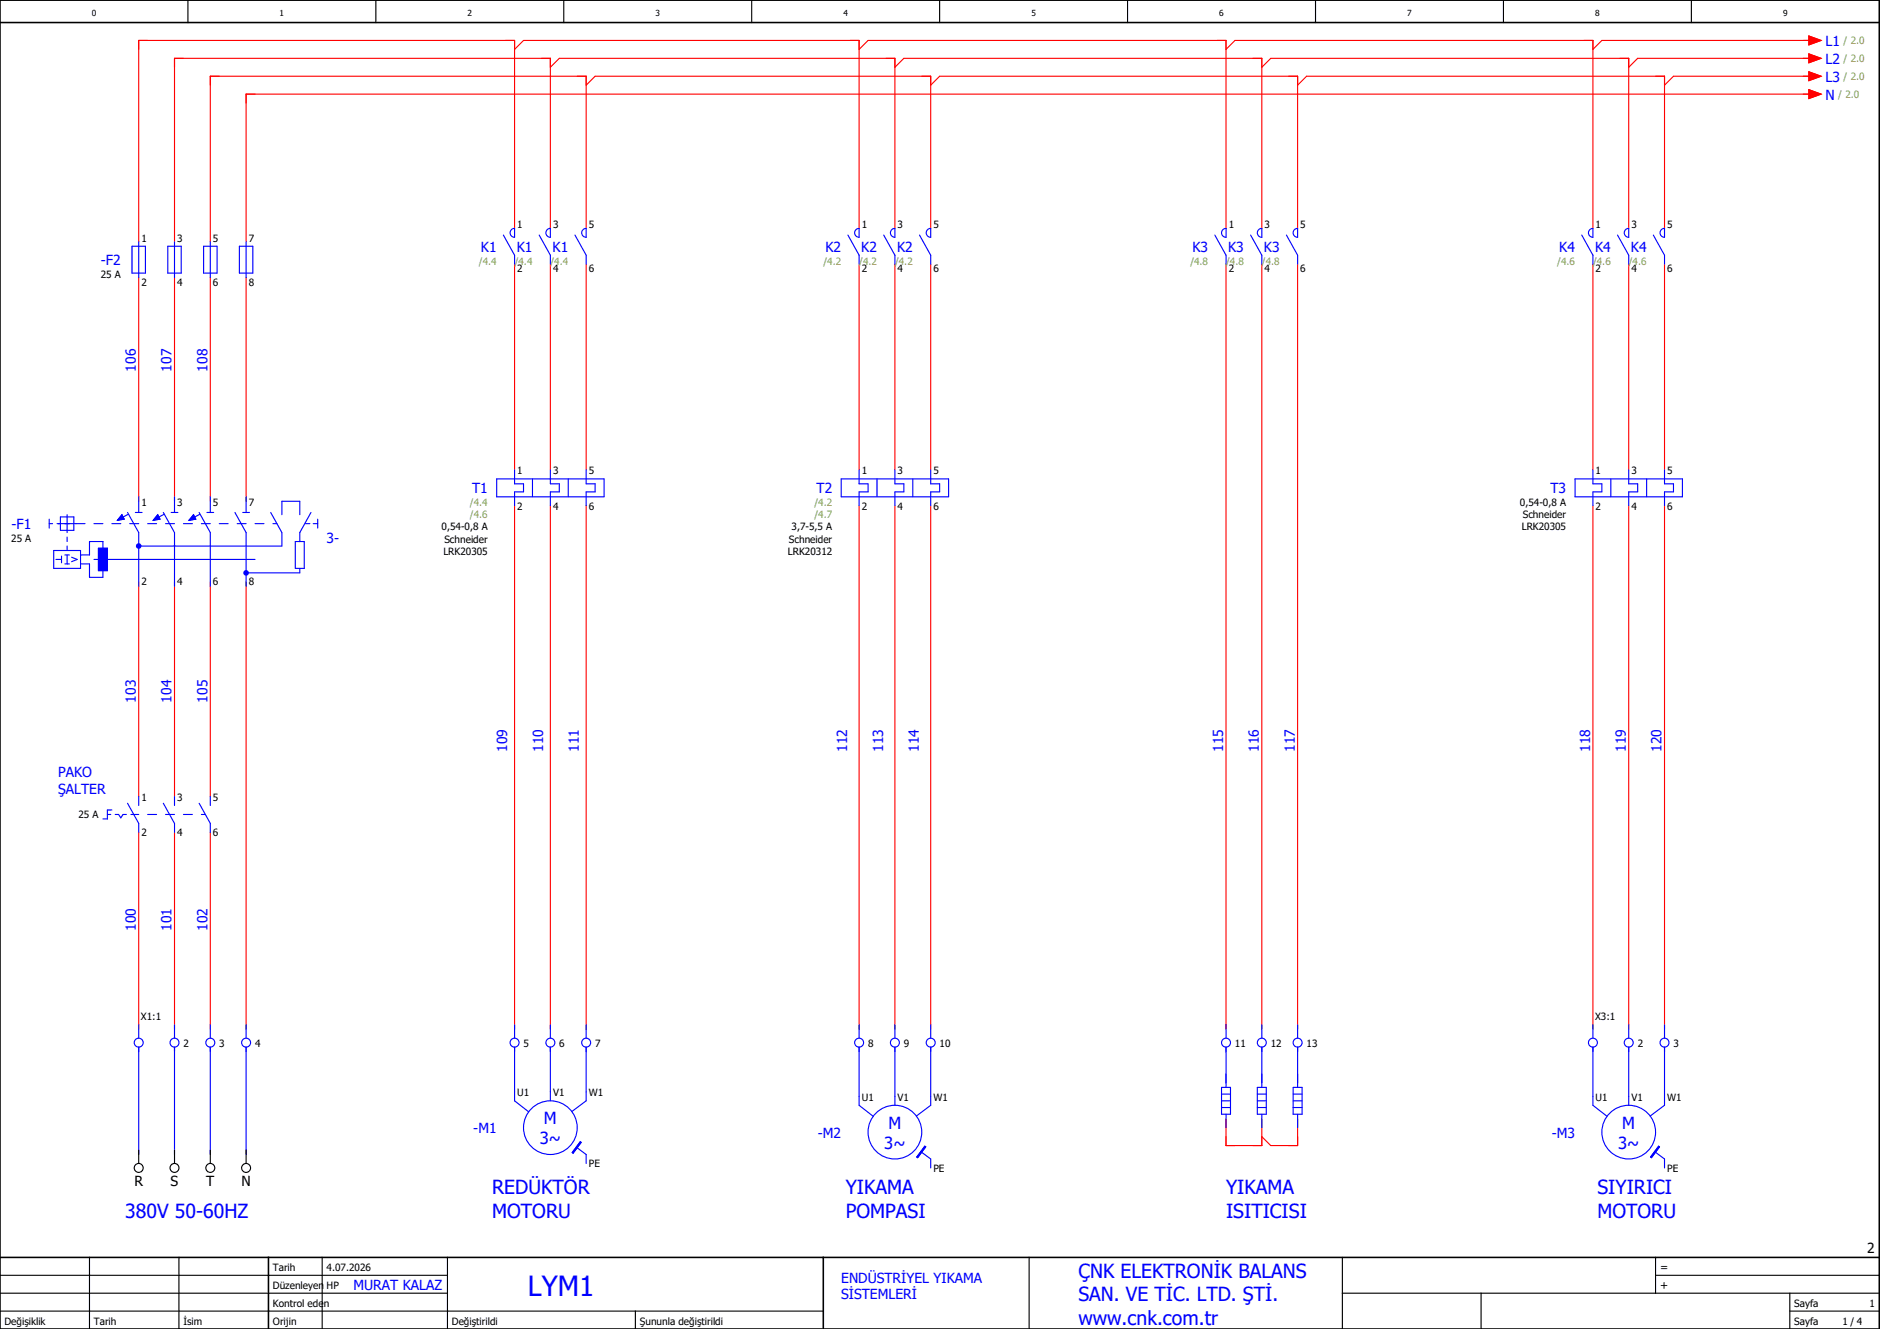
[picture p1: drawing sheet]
<svg xmlns="http://www.w3.org/2000/svg" width="420mm" height="297mm" viewBox="0 0 420 297" stroke-linecap="round" stroke-linejoin="round" font-family="sans-serif">
<g fill="none" stroke="#000" stroke-width=".25">
<path d="M42 0v5M84 0v5M126 0v5M168 0v5M210 0v5M252 0v5M294 0v5M336 0v5M378 0v5M0 293h184M0 289h100M0 285h100"/>
<path d="M20 281v16M40 281v16M72 281v16M100 281v16M142 293v4M230 281v16M300 289h120M300 281v16M331 289v8M370 285h50M370 281v8M400 293h20"/>
<path d="M400 289v8"/>
</g>
<path d="M0 5h420M0 0h420v297h-420zM0 281h420M60 281v16M184 281v16" fill="none" stroke="#000" stroke-width=".35"/>
<g fill="none" stroke="#f00" stroke-width=".25">
<path d="M115 11l2-2h75v42M123 15l2-2h75v38M131 19l2-2h75v34M192 11l2-2h80v42M200 15l2-2h80v38M208 19l2-2h80v34M274 11l2-2h80v42M282 15l2-2h80v38M290 19l2-2h80v34M405 9h-47l-2 2M405 13h-39l-2 2M405 17h-31l-2 2"/>
<path d="M405 21h-350v33M115 51v-42h-84v45M115 59v46M123 51v-38h-84v41M123 59v46M131 51v-34h-84v37M131 59v46M192 59v46M200 59v46M208 59v46M274 59v171M282 59v171"/>
<path d="M290 59v171M356 59v46M364 59v46M372 59v46M31 62v50M39 62v50M47 62v50M55 62v50M115 113v117M123 113v117M131 113v117M192 113v117"/>
<path d="M200 113v117M208 113v117M356 113v117M364 113v117M372 113v117M31 130v48M39 130v48M47 130v48M55 130v100M31 186v44M39 186v44M47 186v44"/>
<path d="M274 250v6h8v-6M290 250v6h-6l-2-2"/>
</g>
<g fill="none" stroke="#00f" stroke-width=".25">
<path d="M11 117h.8M11 116v2M12.7 117h4.3M13.5 115.5h3v3h-3zM15 115v4M26.3 116.3h.1M27.3 115l.4 1-1.4 .3zM28.5 114.5l2.5 4.5M28.6 114.9l-1.1 .7M34.2 116.3h.1M35.3 115l.5 1-1.6 .3zM36.5 114.5l2.5 4.5"/>
<path d="M36.6 114.9l-1.1 .7M42.3 116.3h.1M43.2 115l.6 1-1.5 .3zM44.5 114.5l2.5 4.5M44.6 114.9l-1.1 .7M52.5 114.5l2.5 4.5M12 123h6v4h-6zM12.5 125h1.3M13.8 124.3v1.5M14.5 126h1M14.5 124h1M15 120v1"/>
<path d="M15 122v1M15 124v2M16 124.5l1.2 .5-1.2 .5M18 126h2v3h3v-1.5M21 125h36M22 122.5h2v5h-2zM23 122.5v-1.5h-3v3h-2M31 229v3M31 234v24M39 229v3M39 234v24M47 229v3"/>
<path d="M47 234v24M55 229v3M55 234v24M115 234v10M123 234v10M131 234v10M192 234v11M200 234v11M208 234v11M274 234v8M282 234v8M290 234v8"/>
<path d="M356 234v11M364 234v11M372 234v11"/>
<circle cx="31" cy="233" r="1"/>
<circle cx="39" cy="233" r="1"/>
<circle cx="47" cy="233" r="1"/>
<circle cx="55" cy="233" r="1"/>
</g>
<g fill="#00f" stroke="#00f" stroke-width=".22">
<path d="M43.2 115l.6 1-1.5 .3z"/>
<path d="M35.3 115l.5 1-1.6 .3z"/>
<path d="M27.3 115l.4 1-1.4 .3z"/>
<path d="M22 122.5h2v5h-2z"/>
</g>
<g fill="#00f">
<circle cx="31" cy="122" r=".63"/>
<circle cx="55" cy="128" r=".63"/>
</g>
<g fill="none" stroke="#00f" stroke-width=".25">
<path d="M29.5 55h3v6h-3zM31 54v8M37.5 55h3v6h-3zM39 54v8M45.5 55h3v6h-3zM47 54v8M53.5 55h3v6h-3zM55 54v8M112.5 52.5l2.5 4.5v2M114.3 51.3l.7-.3v2a1 1 0 0 1-.9-.6 1 1 0 0 1 .2-1.1zM120.5 52.5l2.5 4.5M122.3 51.3l.7-.3v2a1 1 0 0 1-.9-.6 1 1 0 0 1 .2-1.1z"/>
<path d="M123 57v2M128.5 52.5l2.5 4.5v2M130.3 51.3l.7-.3v2a1 1 0 0 1-.9-.6 1 1 0 0 1 .2-1.1zM189.5 52.5l2.5 4.5v2M191.3 51.3l.7-.3v2a1 1 0 0 1-.9-.6 1 1 0 0 1 .2-1.1zM197.5 52.5l2.5 4.5v2M199.3 51.3l.7-.3v2a1 1 0 0 1-.9-.6 1 1 0 0 1 .2-1.1zM205.5 52.5l2.5 4.5v2M207.3 51.3l.7-.3v2a1 1 0 0 1-.9-.6 1 1 0 0 1 .2-1.1zM271.5 52.5l2.5 4.5v2M273.3 51.3l.7-.3v2a1 1 0 0 1-.9-.6 1 1 0 0 1 .2-1.1zM279.5 52.5l2.5 4.5v2"/>
<path d="M281.3 51.3l.7-.3v2a1 1 0 0 1-.9-.6 1 1 0 0 1 .2-1.1zM287.5 52.5l2.5 4.5v2M289.3 51.3l.7-.3v2a1 1 0 0 1-.9-.6 1 1 0 0 1 .2-1.1zM353.5 52.5l2.5 4.5v2M355.3 51.3l.7-.3v2a1 1 0 0 1-.9-.6 1 1 0 0 1 .2-1.1zM361.5 52.5l2.5 4.5v2M363.3 51.3l.7-.3v2a1 1 0 0 1-.9-.6 1 1 0 0 1 .2-1.1zM369.5 52.5l2.5 4.5v2M371.3 51.3l.7-.3v2a1 1 0 0 1-.9-.6 1 1 0 0 1 .2-1.1zM17 117h2M21 117h2M25 117h2"/>
<path d="M29 117h2M30.2 114.5h1.5M31 111v3.5M31 119v12M33 117h2M37 117h2M38.2 114.5h1.5M39 111v3.5M39 119v12M41 117h2M45 117h2M46.2 114.5h1.5"/>
<path d="M47 111v3.5M47 119v12M49 117h2M53 117h2M54.3 114.5h1.4M55 111v3.5M55 119v12M57 117h2M60.5 114.5l2.5 4.5v3h-32M61 117h.9M63 115v-3h4v3M68.3 117h.9"/>
<path d="M69.5 114.5l-2.5 4.5v2M70 117h1M71 116v2M111 107h24v4h-24zM115 105v3.1h2v1.8h-2v3.1M119 107v4M123 105v3.1h2v1.8h-2v3.1M127 107v4M131 105v3.1h2v1.8h-2v3.1M188 107h24v4h-24zM192 105v3.1h2v1.8h-2v3.1M196 107v4"/>
<path d="M200 105v3.1h2v1.8h-2v3.1M204 107v4M208 105v3.1h2v1.8h-2v3.1M352 107h24v4h-24zM356 105v3.1h2v1.8h-2v3.1M360 107v4M364 105v3.1h2v1.8h-2v3.1M368 107v4M372 105v3.1h2v1.8h-2v3.1M66 121h2v6h-2zM67 127v1h-12M28.5 179.5l2.5 4.5v2"/>
<path d="M31 178v2M36.5 179.5l2.5 4.5v2M39 178v2M44.5 179.5l2.5 4.5v2M47 178v2M24 182h.8M25 181h-1v2h-1M25.7 182h.8l.5 .8 .5-.8h.7M29.3 182h1.7M33 182h2M37 182h2M41 182h2"/>
<path d="M45 182h.9M115 229v3M115 234v1M123 229v3M123 234v1M131 229v3M131 234v1M192 229v3M192 234v1M200 229v3M200 234v1M208 229v3"/>
<path d="M208 234v1M274 229v3M274 234v1M282 229v3M282 234v1M290 229v3M290 234v1M356 229v3M356 234v1M364 229v3M364 234v1M372 229v3"/>
<path d="M372 234v1M115 244v2l3.2 2.5M123 244v2M128.8 256.4l2.2 1.6v2M129.7 255.2l.2 .1-1.8 2.4-.2-.1zM131 244v2l-3.2 2.4M192 245v2l3.2 2.5M200 245v2M205.8 257.4l2.2 1.6v2M206.7 256.2l.2 .1-1.8 2.4-.2-.1zM208 245v2l-3.2 2.4M273 246h2"/>
<path d="M273 243h2v6h-2zM273 244.5h2M273 247.5h2M274 240v3M274 249v3M281 246h2M281 243h2v6h-2zM281 244.5h2M281 247.5h2M282 240v3M282 249v3M289 246h2"/>
<path d="M289 243h2v6h-2zM289 244.5h2M289 247.5h2M290 240v3M290 249v3M356 245v2l3.2 2.5M364 245v2M369.8 257.4l2.2 1.6v2M370.7 256.2l.2 .1-1.8 2.4-.2-.1zM372 245v2l-3.2 2.4"/>
<circle cx="115" cy="233" r="1"/>
<circle cx="123" cy="233" r="1"/>
<circle cx="131" cy="233" r="1"/>
<circle cx="192" cy="233" r="1"/>
<circle cx="200" cy="233" r="1"/>
<circle cx="208" cy="233" r="1"/>
<circle cx="274" cy="233" r="1"/>
<circle cx="282" cy="233" r="1"/>
<circle cx="290" cy="233" r="1"/>
<circle cx="356" cy="233" r="1"/>
<circle cx="364" cy="233" r="1"/>
<circle cx="372" cy="233" r="1"/>
<circle cx="123" cy="252" r="6"/>
<circle cx="200" cy="253" r="6"/>
<circle cx="364" cy="253" r="6"/>
</g>
<g fill="#00f" stroke="#00f" stroke-width=".22">
<path d="M129.7 255.2l.2 .1-1.8 2.4-.2-.1z"/>
<path d="M206.7 256.2l.2 .1-1.8 2.4-.2-.1z"/>
<path d="M370.7 256.2l.2 .1-1.8 2.4-.2-.1z"/>
</g>
<g fill="#f00" stroke="#f00" stroke-width=".22">
<path d="M404.3 8l2.7 1-2.7 1z"/>
<path d="M404.3 16l2.7 1-2.7 1z"/>
<path d="M404.3 20l2.7 1-2.7 1z"/>
<path d="M404.3 12l2.7 1-2.7 1z"/>
</g>
<path d="M403 9h1.3M403 17h1.3M403 13h1.3M404.3 8l2.7 1-2.7 1zM404.3 12l2.7 1-2.7 1zM404.3 16l2.7 1-2.7 1zM403 21h1.3M404.3 20l2.7 1-2.7 1z" fill="none" stroke="#f00" stroke-width=".25"/>
<g fill="none" stroke="#000" stroke-width=".25">
<path d="M31 257v3M39 257v3M47 257v3M55 257v3"/>
<circle cx="31" cy="261" r="1"/>
<circle cx="39" cy="261" r="1"/>
<circle cx="47" cy="261" r="1"/>
<circle cx="55" cy="261" r="1"/>
</g>
<text font-size="6.2" fill="#00f" x="118" y="289.8">LYM1</text>
<g font-size="4.3" fill="#00f">
<text x="110" y="266.9">REDÜKTÖR</text>
<text x="189" y="266.9">YIKAMA</text>
<text x="274" y="266.9">YIKAMA</text>
<text x="357" y="266.9">SIYIRICI</text>
<text x="28" y="272.1">380V 50-60HZ</text>
<text x="110" y="272.1">MOTORU</text>
<text x="189" y="272.1">POMPASI</text>
<text x="274" y="272.1">ISITICISI</text>
<text x="357" y="272.1">MOTORU</text>
<text x="241" y="285.6">ÇNK ELEKTRONİK BALANS</text>
<text x="241" y="290.9">SAN. VE TİC. LTD. ŞTİ.</text>
<text x="241" y="296.1">www.cnk.com.tr</text>
</g>
<g font-size="3.7" fill="#00f">
<text x="121.6" y="251.3">M</text>
<text x="120.6" y="255.8">3~</text>
<text x="197.6" y="256.8">3~</text>
<text x="198.6" y="252.3">M</text>
<text x="361.6" y="256.8">3~</text>
<text x="362.6" y="252.3">M</text>
</g>
<g font-size="3.1" fill="#00f">
<text x="408" y="10.3">L1</text>
<text x="408" y="14.3">L2</text>
<text x="408" y="18.3">L3</text>
<text x="408" y="22.3">N</text>
<text x="22.6" y="59.3">-F2</text>
<text x="107.5" y="56.3">K1</text>
<text x="115.5" y="56.3">K1</text>
<text x="123.5" y="56.3">K1</text>
<text x="184.5" y="56.3">K2</text>
<text x="192.5" y="56.3">K2</text>
<text x="200.5" y="56.3">K2</text>
<text x="266.5" y="56.3">K3</text>
<text x="274.5" y="56.3">K3</text>
<text x="282.5" y="56.3">K3</text>
<text x="348.5" y="56.3">K4</text>
<text x="356.5" y="56.3">K4</text>
<text x="364.5" y="56.3">K4</text>
<text x="30.4" y="83" transform="rotate(-90 30.4 83)">106</text>
<text x="38.4" y="83" transform="rotate(-90 38.4 83)">107</text>
<text x="46.4" y="83" transform="rotate(-90 46.4 83)">108</text>
<text x="105.5" y="110.3">T1</text>
<text x="182.5" y="110.3">T2</text>
<text x="346.5" y="110.3">T3</text>
<text x="2.6" y="118.3">-F1</text>
<text x="73" y="121.4">3-</text>
<text x="30.4" y="157" transform="rotate(-90 30.4 157)">103</text>
<text x="38.4" y="157" transform="rotate(-90 38.4 157)">104</text>
<text x="46.4" y="157" transform="rotate(-90 46.4 157)">105</text>
<text x="13" y="173.6">PAKO</text>
<text x="113.4" y="168" transform="rotate(-90 113.4 168)">109</text>
<text x="121.4" y="168" transform="rotate(-90 121.4 168)">110</text>
<text x="129.4" y="168" transform="rotate(-90 129.4 168)">111</text>
<text x="189.4" y="168" transform="rotate(-90 189.4 168)">112</text>
<text x="197.4" y="168" transform="rotate(-90 197.4 168)">113</text>
<text x="205.4" y="168" transform="rotate(-90 205.4 168)">114</text>
<text x="273.4" y="168" transform="rotate(-90 273.4 168)">115</text>
<text x="281.4" y="168" transform="rotate(-90 281.4 168)">116</text>
<text x="289.4" y="168" transform="rotate(-90 289.4 168)">117</text>
<text x="355.4" y="168" transform="rotate(-90 355.4 168)">118</text>
<text x="363.4" y="168" transform="rotate(-90 363.4 168)">119</text>
<text x="371.4" y="168" transform="rotate(-90 371.4 168)">120</text>
<text x="13" y="177.4">ŞALTER</text>
<text x="30.4" y="208" transform="rotate(-90 30.4 208)">100</text>
<text x="38.4" y="208" transform="rotate(-90 38.4 208)">101</text>
<text x="46.4" y="208" transform="rotate(-90 46.4 208)">102</text>
<text x="105.8" y="253.3">-M1</text>
<text x="182.8" y="254.3">-M2</text>
<text x="346.8" y="254.3">-M3</text>
<text x="188" y="286.6">ENDÜSTRİYEL YIKAMA</text>
<text x="79" y="288.4">MURAT KALAZ</text>
<text x="188" y="290.4">SİSTEMLERİ</text>
</g>
<g font-size="3.1">
<text x="30" y="265.1">R</text>
<text x="38.1" y="265.1">S</text>
<text x="46.1" y="265.1">T</text>
<text x="54" y="265.1">N</text>
<text x="417.3" y="280">2</text>
</g>
<g font-size="2.5">
<text x="371" y="284">=</text>
<text x="371" y="288">+</text>
</g>
<g font-size="2.2" fill="#7ca552">
<text x="412" y="9.9">/ 2.0</text>
<text x="412" y="17.9">/ 2.0</text>
<text x="412" y="13.9">/ 2.0</text>
<text x="410.8" y="21.9">/ 2.0</text>
<text x="107" y="59.2">/4.4</text>
<text x="115" y="59.2">/4.4</text>
<text x="123" y="59.2">/4.4</text>
<text x="184" y="59.2">/4.2</text>
<text x="192" y="59.2">/4.2</text>
<text x="200" y="59.2">/4.2</text>
<text x="266" y="59.2">/4.8</text>
<text x="274" y="59.2">/4.8</text>
<text x="282" y="59.2">/4.8</text>
<text x="348" y="59.2">/4.6</text>
<text x="356" y="59.2">/4.6</text>
<text x="364" y="59.2">/4.6</text>
<text x="105" y="113.2">/4.4</text>
<text x="182" y="113.2">/4.2</text>
<text x="105" y="115.9">/4.6</text>
<text x="182" y="115.9">/4.7</text>
</g>
<g font-size="2.2">
<text x="31.6" y="54">1</text>
<text x="39.6" y="54">3</text>
<text x="47.6" y="54">5</text>
<text x="55.6" y="54">7</text>
<text x="115.6" y="51">1</text>
<text x="123.6" y="51">3</text>
<text x="131.6" y="51">5</text>
<text x="192.6" y="51">1</text>
<text x="200.6" y="51">3</text>
<text x="208.6" y="51">5</text>
<text x="274.6" y="51">1</text>
<text x="282.6" y="51">3</text>
<text x="290.6" y="51">5</text>
<text x="356.6" y="51">1</text>
<text x="364.6" y="51">3</text>
<text x="372.6" y="51">5</text>
<text x="22.5" y="62.2">25 A</text>
<text x="31.6" y="63.9">2</text>
<text x="39.6" y="63.9">4</text>
<text x="47.6" y="63.9">6</text>
<text x="55.6" y="63.9">8</text>
<text x="115.6" y="60.9">2</text>
<text x="123.6" y="60.9">4</text>
<text x="131.6" y="60.9">6</text>
<text x="192.6" y="60.9">2</text>
<text x="200.6" y="60.9">4</text>
<text x="208.6" y="60.9">6</text>
<text x="274.6" y="60.9">2</text>
<text x="282.6" y="60.9">4</text>
<text x="290.6" y="60.9">6</text>
<text x="356.6" y="60.9">2</text>
<text x="364.6" y="60.9">4</text>
<text x="372.6" y="60.9">6</text>
<text x="115.6" y="106">1</text>
<text x="123.6" y="106">3</text>
<text x="131.6" y="106">5</text>
<text x="192.6" y="106">1</text>
<text x="200.6" y="106">3</text>
<text x="208.6" y="106">5</text>
<text x="356.6" y="106">1</text>
<text x="364.6" y="106">3</text>
<text x="372.6" y="106">5</text>
<text x="31.6" y="113.1">1</text>
<text x="39.6" y="113.1">3</text>
<text x="47.6" y="113.1">5</text>
<text x="55.6" y="113.1">7</text>
<text x="115.6" y="113.9">2</text>
<text x="123.6" y="113.9">4</text>
<text x="131.6" y="113.9">6</text>
<text x="192.6" y="113.9">2</text>
<text x="200.6" y="113.9">4</text>
<text x="208.6" y="113.9">6</text>
<text x="339.7" y="113.2">0,54-0,8 A</text>
<text x="356.6" y="113.9">2</text>
<text x="364.6" y="113.9">4</text>
<text x="372.6" y="113.9">6</text>
<text x="98.7" y="118.6">0,54-0,8 A</text>
<text x="176.9" y="118.6">3,7-5,5 A</text>
<text x="340.1" y="118.6">LRK20305</text>
<text x="340.3" y="115.9">Schneider</text>
<text x="2.5" y="121.2">25 A</text>
<text x="99.1" y="124">LRK20305</text>
<text x="99.3" y="121.3">Schneider</text>
<text x="176.1" y="124">LRK20312</text>
<text x="176.3" y="121.3">Schneider</text>
<text x="31.6" y="130.8">2</text>
<text x="39.6" y="130.8">4</text>
<text x="47.6" y="130.8">6</text>
<text x="55.6" y="130.8">8</text>
<text x="31.6" y="179">1</text>
<text x="39.6" y="179">3</text>
<text x="47.6" y="179">5</text>
<text x="17.5" y="182.9">25 A</text>
<text x="31.6" y="186.9">2</text>
<text x="39.6" y="186.9">4</text>
<text x="47.6" y="186.9">6</text>
<text x="31.5" y="228.1">X1:1</text>
<text x="41" y="233.9">2</text>
<text x="49" y="233.9">3</text>
<text x="57" y="233.9">4</text>
<text x="117" y="233.9">5</text>
<text x="125" y="233.9">6</text>
<text x="133" y="233.9">7</text>
<text x="194" y="233.9">8</text>
<text x="202" y="233.9">9</text>
<text x="210" y="233.9">10</text>
<text x="276" y="233.9">11</text>
<text x="284" y="233.9">12</text>
<text x="292" y="233.9">13</text>
<text x="356.5" y="228.1">X3:1</text>
<text x="366" y="233.9">2</text>
<text x="374" y="233.9">3</text>
<text x="115.6" y="245">U1</text>
<text x="123.6" y="245">V1</text>
<text x="131.6" y="245">W1</text>
<text x="192.6" y="246">U1</text>
<text x="200.6" y="246">V1</text>
<text x="208.6" y="246">W1</text>
<text x="356.6" y="246">U1</text>
<text x="364.6" y="246">V1</text>
<text x="372.6" y="246">W1</text>
<text x="131.6" y="260.9">PE</text>
<text x="208.6" y="261.9">PE</text>
<text x="372.6" y="261.9">PE</text>
<text x="61" y="284">Tarih</text>
<text x="73" y="284">4.07.2026</text>
<text x="61" y="288">Düzenleyen</text>
<text x="61" y="292">Kontrol eden</text>
<text x="73" y="288">HP</text>
<text x="401" y="292">Sayfa</text>
<text x="417.8" y="292">1</text>
<text x="1" y="296">Değişiklik</text>
<text x="21" y="296">Tarih</text>
<text x="41" y="296">İsim</text>
<text x="61" y="296">Orijin</text>
<text x="101" y="296">Değiştirildi</text>
<text x="143" y="296">Şununla değiştirildi</text>
<text x="401" y="296">Sayfa</text>
<text x="411.8" y="296">1 / 4</text>
</g>
<g font-size="1.9">
<text x="20.5" y="3.7">0</text>
<text x="62.5" y="3.7">1</text>
<text x="104.5" y="3.7">2</text>
<text x="146.5" y="3.7">3</text>
<text x="188.5" y="3.7">4</text>
<text x="230.5" y="3.7">5</text>
<text x="272.5" y="3.7">6</text>
<text x="314.5" y="3.7">7</text>
<text x="356.5" y="3.7">8</text>
<text x="398.5" y="3.7">9</text>
</g>
</svg>
